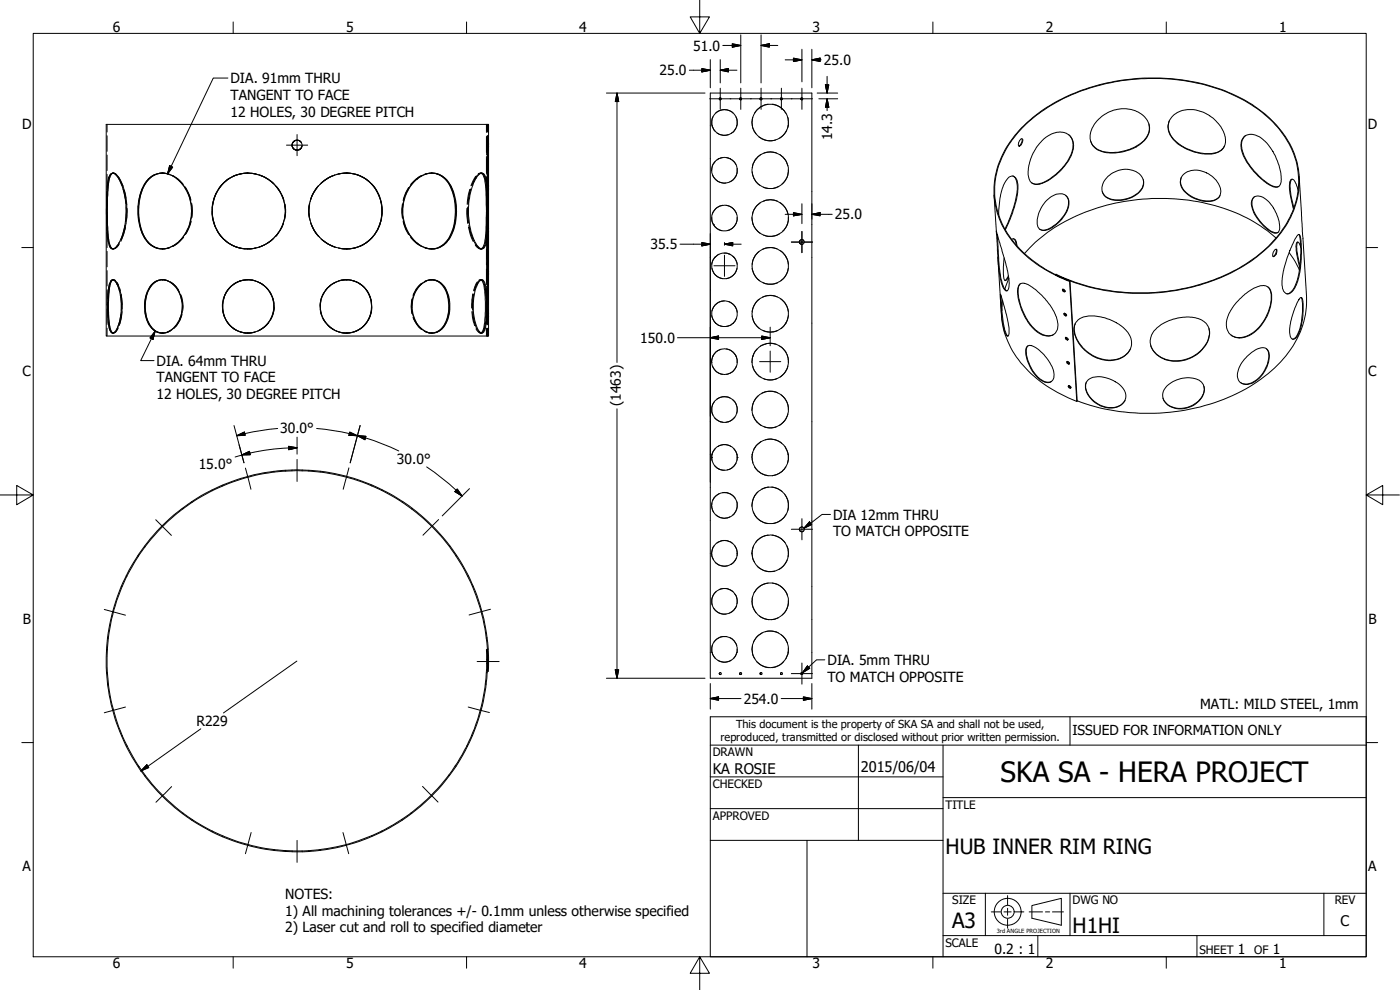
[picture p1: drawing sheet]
<svg xmlns="http://www.w3.org/2000/svg" width="420mm" height="297mm" viewBox="0 0 420 297" stroke-linecap="round" stroke-linejoin="round" font-family="sans-serif">
<!-- layer: Visible (ANSI) -->
<g fill="none" stroke="#000" stroke-width=".3">
<path d="M213.2 27.9h30.4v175.6h-30.4zM329.2 36.2a10 10 0 0 1 14.4-1 5.2 5.2 0 0 1-1.2 7.9 13.7 13.7 0 0 1-12.9 1.9 4.9 4.9 0 0 1-1.2-7.5zM344.8 37.2a6.3 6.3 0 0 1-4.2 6.9 13.5 13.5 0 0 1-11.1 .8 4.7 4.7 0 0 1-2.2-2.6M351 36.2a6 6 0 0 0 2.9 7 13.4 13.4 0 0 0 11.8 2.3l.8-.4 1-1.3M352 34.7a9.2 9.2 0 0 1 11.7 .5 9.1 9.1 0 0 1 4 7.8 4.5 4.5 0 0 1-5.2 3.2 13.7 13.7 0 0 1-11.4-5.8 4.7 4.7 0 0 1 .9-5.7zM33.2 52.2a1.21 1.21 0 0 1 1.9 .7 21.5 21.5 0 0 1 1.7 17.3 7.2 7.2 0 0 1-2.8 4.5l-.5-.1a7.4 7.4 0 0 1-1.4-5.1l-.2-5.3 .2-5.9a11 11 0 0 1 1.1-6.1zM33.5 52.2l.4-.3-.2 .2a7.1 7.1 0 0 0-1.3 4.6l-.2 5.5 .1 5.9a13 13 0 0 0 1.2 6.2l.4 .4a3.5 3.5 0 0 1-1.4-3.3 87.4 87.4 0 0 1 .3-17.8zM44.5 53.7a6.2 6.2 0 0 1 9 .3 12.8 12.8 0 0 1-1.5 19.7 6.2 6.2 0 0 1-9.2-3.4 17.1 17.1 0 0 1 1.1-16zM44.6 53.8l1.6-1.2 2.5-.7a7.4 7.4 0 0 0-6.3 6.1 17 17 0 0 0 1.9 14.4l.3 .3a5.5 5.5 0 0 0 4.1 2 6.6 6.6 0 0 1-6-4.9 17.2 17.2 0 0 1 1.5-15.5zM67.1 54.9a11.7 11.7 0 0 0 4.6 19.4l2.7 .4a11 11 0 0 1-10.6-12.7 10.9 10.9 0 0 1 10.6-10.1l-1.1 .1a10.6 10.6 0 0 0-6.2 2.9zM67.2 54.7a11.1 11.1 0 0 1 12.8-1.2 11.1 11.1 0 0 1 5.4 11.7 10.9 10.9 0 0 1-8.6 9.2 10.9 10.9 0 0 1-11.5-4.9 12 12 0 0 1 1.9-14.8zM87.9 42.7l.7-.6h.6a1.49 1.49 0 0 0-1.5 1.5 1.49 1.49 0 0 0 1.5 1.5 1.52 1.52 0 0 1-1.3-2.4z"/>
<path d="M89.2 42.1a1.49 1.49 0 0 0-1.5 1.5 1.49 1.49 0 0 0 1.5 1.5M95.4 55.9a10.8 10.8 0 0 1 12.5-3.2 10.8 10.8 0 0 1 6.8 10.8 10.8 10.8 0 0 1-7.8 10.8 10.8 10.8 0 0 1-12.3-4.8 11.4 11.4 0 0 1 .8-13.6zM103.9 51.9a11.1 11.1 0 0 1 10.3 14.5 10.6 10.6 0 0 1-10.3 8.3 11.1 11.1 0 0 0 10.6-13.1 10.8 10.8 0 0 0-10.6-9.7zM124.5 54.4a6.4 6.4 0 0 1 9.3-.8 15.2 15.2 0 0 1 3 12.1 10.2 10.2 0 0 1-4.9 8.6 7.5 7.5 0 0 1-8.6-3.5 12.9 12.9 0 0 1 1.2-16.4zM129.6 51.9a7.2 7.2 0 0 1 6.2 5.8 17.3 17.3 0 0 1-1.8 14.6 6.1 6.1 0 0 1-4.4 2.4M129.7 51.9a7.5 7.5 0 0 1 6.5 6.6 16.8 16.8 0 0 1-2 13.9 5.5 5.5 0 0 1-4.5 2.3M143.5 52.6a1.12 1.12 0 0 1 1.2-.7 1.12 1.12 0 0 1 1 1.1 51.3 51.3 0 0 1 .8 13.5l-.1 .6a16 16 0 0 1-1.1 7.2l-.3 .3a2.33 2.33 0 0 1-2.3-1.8 22.2 22.2 0 0 1 .4-19.7zM144.4 52a4.3 4.3 0 0 1 1.3 3.2l.3 7M144.5 51.9a4 4 0 0 1 1.5 3.5l.2 4.1v8a14.1 14.1 0 0 1-1.2 6.9l-.5 .3M146 55.4v15.8M146.2 59.6v7.4M146.6 44.1v-6.8h-114.7v63.5h114.7v-31.1"/>
<path d="M146.6 44.2v12.7M146.6 56.9v12.7M298.3 58.5l.7 11M303.9 52.8a3.3 3.3 0 0 1 1.4 3.5 34.9 34.9 0 0 1-3.7 12.5M306.4 41.7a.39 .39 0 0 1 .5 0 .39 .39 0 0 1 .1 .5l-.4 1.1a.54 .54 0 0 1-.4 .5 .54 .54 0 0 1-.6-.2l.1-.8zM306.6 41.6a1.9 1.9 0 0 1-.8 2.2M312.9 42a6.3 6.3 0 0 1 7.6-1.7 4.7 4.7 0 0 1 1.1 6 15.8 15.8 0 0 1-10.3 9.1 2.71 2.71 0 0 1-2.8-3 14.6 14.6 0 0 1 4.4-10.4zM319.8 58.6a4.2 4.2 0 0 1 .1 5.1 10.1 10.1 0 0 1-7 5.4l-.9-.3M320.7 40.4a5.2 5.2 0 0 1 .5 6.4 16.8 16.8 0 0 1-9.4 8.4h-1.2l-1-.4M332.5 52.9a7.1 7.1 0 0 1 10-.1 3.9 3.9 0 0 1-1.6 5.7 8.4 8.4 0 0 1-9.2 .5 4 4 0 0 1 .8-6.1zM343.1 53.9a4.7 4.7 0 0 1-3.1 5 8.3 8.3 0 0 1-8.3 0l-.9-1.4M354.5 53.3a4.8 4.8 0 0 0 3.1 5.6 8.4 8.4 0 0 0 7.5 .8l1-1"/>
<path d="M354.9 52.6a6.3 6.3 0 0 1 8.3-.1 6 6 0 0 1 3.1 5.7 3.8 3.8 0 0 1-4.5 2.2 8.6 8.6 0 0 1-7.4-4.8l-.2-.9 .1-.9zM373.4 40.9a4.6 4.6 0 0 1 5.9 1.2 16.9 16.9 0 0 1 5.1 12.7 1.82 1.82 0 0 1-1.3 1.4 1.82 1.82 0 0 1-1.8-.6 19.8 19.8 0 0 1-8.8-11l.1-2.4zM373.8 40.7a4.3 4.3 0 0 0-.7 5.3 20 20 0 0 0 9.2 9.9h1.5M376.2 59.2a3.2 3.2 0 0 1 4.1 .9 11.8 11.8 0 0 1 3.7 8.8 1.43 1.43 0 0 1-2.4 .7 12.5 12.5 0 0 1-6.1-8.8zM376.5 59a4 4 0 0 0 0 4.8 12.6 12.6 0 0 0 6 6l1-.1M387.8 53.8a2.87 2.87 0 0 0-.6 2.8l.3 2.6 .8 3.1M389.6 57.1l-.3-1a3.6 3.6 0 0 0-1.4-2.3 1.1 1.1 0 0 0-.9 1.4l.2 3 1 4.5M389.9 52.9l2.2 36a27.9 27.9 0 0 1-10.6 22.4 56.8 56.8 0 0 1-37.9 12.7 58.9 58.9 0 0 1-20.3-3.7M146 64.4l-.1 3.8a14 14 0 0 1-1.1 6.1l-.4 .4M299 69.3l3.3 11.6a10.9 10.9 0 0 1 .2 6.1 .76 .76 0 0 1-.9 .2 .76 .76 0 0 1-.4-.7 33.7 33.7 0 0 1-1.9-12.5zM299.3 70.3l.2 3a41.6 41.6 0 0 0 1.7 12.8l.7 1 .4 .1M299.5 77.1l1 17.4a26.7 26.7 0 0 0 10.7 19.2 46.9 46.9 0 0 0 12 6.7"/>
<path d="M299.7 64.4a18.2 18.2 0 0 1 2.6-10.6 1.58 1.58 0 0 1 1.8-1 1.58 1.58 0 0 1 1.2 1.7 16.5 16.5 0 0 1-1.3 8.7l-2.3 5.7M301.4 77.4l-.2 1.3a9.4 9.4 0 0 0 .4 5.5l.6-.3 .5-.9M303.6 71.8l.7-.1a2.08 2.08 0 0 1 .9 2.1M304.2 71.6a2.49 2.49 0 0 1 .8 1.9M313.8 60.5a5.4 5.4 0 0 1 5.7-2.1 3.5 3.5 0 0 1 .8 4.8 11.3 11.3 0 0 1-6.6 5.9 2.1 2.1 0 0 1-2.4-2.7 9.8 9.8 0 0 1 2.5-5.9zM382.5 75a.37 .37 0 0 1 .5-.2 .37 .37 0 0 1 .2 .5l-.3 1.1a.54 .54 0 0 1-.3 .5 .54 .54 0 0 1-.6-.1l.1-1.2zM383 74.8a1.92 1.92 0 0 1-1 2.1M383 71.4a51.5 51.5 0 0 0-34.5-11.9 57.2 57.2 0 0 0-36 11.7l-1.9 1.6-3.1 3.3M386.9 75.8l1.7 2.5 1.4 2.8M389.4 70.5l.4-.2a2.55 2.55 0 0 1 .7 2.5v4.1a18.1 18.1 0 0 1-2.6 10.5 1.58 1.58 0 0 1-1.7 .8 1.58 1.58 0 0 1-1.3-1.5 22.2 22.2 0 0 1 2.4-11.9l1.4-3.1zM389.5 72.6a5.5 5.5 0 0 0-.1 4l.7 3.1M389.8 70.3a17 17 0 0 1 .5 7.4v.8a14.8 14.8 0 0 1-2.9 9.1l-.6 .5h-.7"/>
<path d="M390.3 74.2l-.2-.7a.66 .66 0 0 0-.2-.7 .66 .66 0 0 0-.7 0 11.5 11.5 0 0 0 .5 6l.4 1.4M33.2 84.3l.4-.3a1.84 1.84 0 0 1 1.7 1.6 17.6 17.6 0 0 1-.6 13.6 .9 .9 0 0 1-.9 .7 .9 .9 0 0 1-.8-.9 37.5 37.5 0 0 1-.1-14.1zM33.5 84.2l.4-.3a4.8 4.8 0 0 0-1.2 3.8 34.3 34.3 0 0 0 .7 11.8l.5 .4a4.5 4.5 0 0 1-1.2-3.7 34.4 34.4 0 0 1 .6-11.6zM45.4 85.5a4.5 4.5 0 0 1 7.2 .6 8.9 8.9 0 0 1-2.6 13.6 4.8 4.8 0 0 1-6-3.7 11.8 11.8 0 0 1 1.4-10.5zM48.7 83.9a5.7 5.7 0 0 0-4.8 5 10.8 10.8 0 0 0 2.3 10l.9 .7 1.6 .3M69.3 86a7.4 7.4 0 0 1 5.1-2.1 8 8 0 0 0-7.5 8 8 8 0 0 0 7.5 8 8.1 8.1 0 0 1-7.2-5.3 8.1 8.1 0 0 1 2.1-8.6zM69.3 85.8a7.9 7.9 0 0 1 11.8 2.1 7.9 7.9 0 0 1-3.7 11.4 7.8 7.8 0 0 1-8.5-1.7 7.8 7.8 0 0 1-1.7-8.6l.7-1.4zM98.3 86.4a7.8 7.8 0 0 1 9.6-1.3 7.8 7.8 0 0 1 3.4 9 7.8 7.8 0 0 1-10 5.3 7.8 7.8 0 0 1-4.7-10.3zM103.9 83.9a8 8 0 0 1 7.6 7.1 8 8 0 0 1-5.7 8.7l-1.9 .2a8.1 8.1 0 0 0 7.2-5.4 8.1 8.1 0 0 0-2.3-8.7l-1.9-1.2zM126.5 85.3a4.6 4.6 0 0 1 7.7 2.3 10.7 10.7 0 0 1-1.9 11.4 4.7 4.7 0 0 1-6.8-1.4 9.5 9.5 0 0 1 1-12.3zM129.6 83.9a6 6 0 0 1 4.9 5.8 10 10 0 0 1-2.7 9.5l-2.2 .7M129.7 83.9a5.3 5.3 0 0 1 4.7 4.7 11.1 11.1 0 0 1-1.9 10.1l-1.5 1-1.3 .2"/>
<path d="M143.8 84.4a.83 .83 0 0 1 .9-.5 .83 .83 0 0 1 .7 .7 36 36 0 0 1 .1 14.5 .9 .9 0 0 1-.9 .9 .9 .9 0 0 1-.9-.8 16.9 16.9 0 0 1-.1-14.4zM144.4 84a5.3 5.3 0 0 1 1.1 3.8 38.2 38.2 0 0 1-.5 11.2l-.6 .9M144.5 83.9a5.1 5.1 0 0 1 1.3 3.7 34.2 34.2 0 0 1-.6 11.6l-.7 .7M300.2 88.3l.8 2.2a35.2 35.2 0 0 1 1.8 9.6l-.3 .7a2.19 2.19 0 0 1-1.3-2.1l-.7-5.3zM300.4 88.6l.2 3.1a20.8 20.8 0 0 0 1.7 9l.2 .1M300.9 90.2l-.2 3.1M302.6 82.7l-.7 1.2-.3 .2M302.8 83.5l-1.2 3.3M305.9 85.5a2.71 2.71 0 0 1 3.5 .5 19 19 0 0 1 8 10.5 3.2 3.2 0 0 1-1 3.7 3.2 3.2 0 0 1-3.7 .2 15 15 0 0 1-6.9-10.2 6.2 6.2 0 0 1 .1-4.7zM306.3 85.1a4.8 4.8 0 0 0-.5 4.4 16.3 16.3 0 0 0 6.5 10.6l2.3 .7 1.6-.5M318.9 86.9l.3 .3 .5 .2-.6-.2zM318.9 86.8a.5 .5 0 0 1 .6 .2 .5 .5 0 0 1 0 .6l-.5-.2z"/>
<path d="M319.1 86.8l.6 .5M319.3 94.1a.48 .48 0 0 1 .6 .1 .48 .48 0 0 1 0 .6l-.5-.3zM319.3 94l.4 .5 .4 .2-.4-.2-.3-.5M319.5 94l.6 .5M321 84.4l.1-.1 2.1 36.1zM321.1 84.3a36.3 36.3 0 0 1-20.4-17.2 24.1 24.1 0 0 1 3.6-25.8 46.8 46.8 0 0 1 25.8-15.7 60.3 60.3 0 0 1 43 4.4 31.1 31.1 0 0 1 15.9 18.4 25.1 25.1 0 0 1-6.3 23.3 48.2 48.2 0 0 1-25.8 14.5 61.2 61.2 0 0 1-40-3.9l-.1 .1 1 .5a61.4 61.4 0 0 0 57.8-4.6 33.5 33.5 0 0 0 13.5-17.9 24.5 24.5 0 0 0-7.4-24.3 47.7 47.7 0 0 0-26.8-12.1 60.4 60.4 0 0 0-43.2 10 30.8 30.8 0 0 0-13.3 20.5 25.6 25.6 0 0 0 9.7 22.4l3 2.3 2.5 1.6 4.5 2.4 2.9 1.2M322.7 97.1a7.6 7.6 0 0 0 2.7 7.6 9.7 9.7 0 0 0 12.4 1.8l1.4-1.7M323.4 96.1a8.2 8.2 0 0 1 7.5-.9 11.9 11.9 0 0 1 8.4 6 5.2 5.2 0 0 1-4.7 6.8 10.9 10.9 0 0 1-12.3-9l.4-2zM347.3 98.3a13.9 13.9 0 0 1 13.2-2.4 4.9 4.9 0 0 1 1.5 7.4 10.4 10.4 0 0 1-14.7 3.2 5.1 5.1 0 0 1 0-8.2zM362.8 98.5a7.6 7.6 0 0 1-3.5 7.6 9.7 9.7 0 0 1-12.7-.3l-.7-.8-.5-1.3M372 89.8a12.5 12.5 0 0 1 7.2-4.2 2.9 2.9 0 0 1 2.4 3.7 13.5 13.5 0 0 1-7.4 11.7 4.2 4.2 0 0 1-5-.7 4.2 4.2 0 0 1-.8-4.9 14.7 14.7 0 0 1 3.6-5.6zM380.5 86.1a6.7 6.7 0 0 1 .4 6.7 11.6 11.6 0 0 1-8.4 8.5l-1.9-.2-1.2-.6"/>
<path d="M390 89.6a.48 .48 0 0 1 .5-.3 .48 .48 0 0 1 .4 .5 18.5 18.5 0 0 1-1.8 11.4 1.01 1.01 0 0 1-1.3 .5 1.01 1.01 0 0 1-.6-1.1 19.6 19.6 0 0 1 2.6-10.7zM390.5 89.3a14 14 0 0 1 .1 7.2l-.7 2.7a2.99 2.99 0 0 1-2 2.6M308.2 104.1a2.24 2.24 0 0 1 2.9 .4 12.8 12.8 0 0 1 5.3 7.9 2.04 2.04 0 0 1-1 2.1 2.04 2.04 0 0 1-2.2 0 11.2 11.2 0 0 1-5.3-9.9zM308.5 103.7a4.8 4.8 0 0 0 .1 4.8 9 9 0 0 0 5.7 6.2l1.2-.3M319.7 101.3a.48 .48 0 0 1 .6 .1 .48 .48 0 0 1 .1 .6l-.6-.2zM319.8 101.3l.3 .5 .4 .1M319.8 101.2l.3 .6h.4l-.6-.6M320.2 108.6a.48 .48 0 0 1 .6 .1 .48 .48 0 0 1 0 .6l-.6-.4zM320.2 108.4l.3 .6 .5 .1h-.3l-.4-.7M320.4 108.4l.6 .6M320.7 115.7l.4 .6h.3M320.7 115.7a.48 .48 0 0 1 .5 .2 .48 .48 0 0 1 0 .5l-.5-.1-.2-.4z"/>
<path d="M320.7 115.7l.3 .5 .4 .1M320.8 115.7l.6 .5M326 114.7a5.8 5.8 0 0 0 3.4 6.4 6 6 0 0 0 8-.6l.2-.4M326.5 114a6.7 6.7 0 0 1 7.1 0 5.6 5.6 0 0 1 4.2 5.5 4.8 4.8 0 0 1-6.3 2.7 7.4 7.4 0 0 1-5.7-6.8zM350.2 115.8a8.6 8.6 0 0 1 10.1-1.4 3.9 3.9 0 0 1-.4 5.9 7.1 7.1 0 0 1-10.1 .6 3.5 3.5 0 0 1 .4-5.1zM361.3 115.9a6 6 0 0 1-4.6 6.2 6 6 0 0 1-7.7-2.7M374.3 106.9a6.3 6.3 0 0 1 5.5-2.5 2.96 2.96 0 0 1 1 3.6 9 9 0 0 1-6.4 7.4 2.75 2.75 0 0 1-2.9-4 9.1 9.1 0 0 1 2.8-4.5zM380 104.6a4.5 4.5 0 0 1 .4 4.7 8.4 8.4 0 0 1-6.3 5.9l-1.2-.1-.6-.3M213.6 137.3h.1M221.2 137.3h.1M48 158.4a57.4 57.4 0 0 1 64.2-12.6 57.4 57.4 0 0 1 34.4 55.6h-.3l.1-1.5a57.1 57.1 0 0 0-54.6-58.7 57.1 57.1 0 0 0-59.5 53.8 57.1 57.1 0 0 0 53 60.2 57 57 0 0 0 60.7-60.3h.2l.1 1.4a57.3 57.3 0 0 1-77.8 55.4 57.3 57.3 0 0 1-20.5-93.3z"/>
<circle cx="216.1" cy="29.7" r=".29"/>
<circle cx="217.4" cy="36.8" r="3.8"/>
<circle cx="222.3" cy="29.7" r=".31"/>
<circle cx="228.4" cy="29.7" r=".29"/>
<circle cx="231.2" cy="36.7" r="5.5"/>
<circle cx="234.5" cy="29.7" r=".29"/>
<circle cx="240.6" cy="29.7" r=".29"/>
<circle cx="89.1" cy="43.6" r="1.5"/>
<circle cx="217.4" cy="51.1" r="3.9"/>
<circle cx="231.2" cy="51.1" r="5.5"/>
<circle cx="217.4" cy="65.5" r="3.8"/>
<circle cx="217.4" cy="79.8" r="3.8"/>
<circle cx="231.2" cy="65.4" r="5.4"/>
<circle cx="231.2" cy="79.8" r="5.5"/>
<circle cx="240.6" cy="72.6" r=".73"/>
<circle cx="217.5" cy="94.2" r="3.8"/>
<circle cx="231.1" cy="94.1" r="5.5"/>
<circle cx="217.4" cy="108.5" r="3.8"/>
<circle cx="231.2" cy="108.5" r="5.5"/>
<circle cx="217.4" cy="122.9" r="3.8"/>
<circle cx="217.4" cy="137.2" r="3.8"/>
<circle cx="231.2" cy="137.3" r="5.5"/>
<circle cx="231.2" cy="122.9" r="5.5"/>
<circle cx="217.4" cy="151.6" r="3.8"/>
<circle cx="231.2" cy="151.6" r="5.5"/>
<circle cx="240.6" cy="158.8" r=".73"/>
<circle cx="217.4" cy="166" r="3.8"/>
<circle cx="231.1" cy="166" r="5.5"/>
<circle cx="217.4" cy="180.4" r="3.8"/>
<circle cx="217.4" cy="194.8" r="3.8"/>
<circle cx="231.1" cy="180.4" r="5.5"/>
<circle cx="231.2" cy="194.8" r="5.5"/>
<circle cx="216.2" cy="202.1" r=".29"/>
<circle cx="222.3" cy="202.1" r=".31"/>
<circle cx="228.4" cy="202.1" r=".3"/>
<circle cx="234.5" cy="202.1" r=".29"/>
<circle cx="240.7" cy="202.1" r=".3"/>
</g>
<!-- layer: Hidden (ANSI) -->
<g fill="none" stroke="#000" stroke-width=".3">
<path d="M32.1 37.3v2.3M146 37.3v2.4M146 37.3v1.9M146.2 37.3v2.2M146.3 37.3v2.3M146.4 37.3v1.9M146.6 37.3v2.3M214 35a3.9 3.9 0 0 0 .6 4.4M214.8 33.9a3.8 3.8 0 0 1 5.2 0M215.2 39.9l1.9 .7 1.5-.2M215.9 29.8l.2 .2 .3-.2M216.3 29.4l-.2-.1-.3 .4"/>
<path d="M220.9 35l.3 1.2-.2 1.9M220.9 38.5l-.6 .8-.9 .8M222 29.8l.2 .2 .3-.2M222.4 29.4h-.3l-.1 .3M225.9 35.2a5.2 5.2 0 0 0 1 4.9M228.1 29.8l.2 .2 .3-.2M228.5 29.4h-.3l-.1 .3M230.5 31.3a5.2 5.2 0 0 0-4.1 2.7M231.8 31.3a5.4 5.4 0 0 1 4.1 2.7M234.3 29.8l.1 .2 .4-.2M234.6 29.4h-.2l-.1 .3M236.1 39a4.8 4.8 0 0 1-2.2 2.5"/>
<path d="M236.4 35.2l.2 2.3-.3 1M240.3 29.8l.2 .2 .4-.2M240.7 29.4h-.2l-.2 .3M32.1 57.3l-.1 4.4M32.1 40.8v4.6M32.1 46.5v4.7M32.1 52.3v4.6M32.1 58.1v4.6M33.3 52.1l-.6 1-.5 3.1M33.8 51.9h.2M34 51.9h.1M34.4 52.1l1 1.1 1.2 2.5"/>
<path d="M34.9 52.3l-1-.4 .8 .3 1.1 1.3M35.5 53l1.5 2.9M36.4 54.6l.7 1.8 .7 3.1M37 56.8l.8 4.3M37.3 57l.7 4.5M42.8 56.4l-.6 1.6-.6 2.6M46.5 52.4l-1.8 1.2-1.4 1.8M47.6 52.1l1.4-.2 1.2 .2 1.7 .7M48.6 51.9h.1M48.7 51.9l2.1 .4M48.7 51.9l1.7 .2M48.7 51.9h.1"/>
<path d="M51.8 52.7l2 1.5 1.2 1.2M51.9 52.8l1.4 .8 1.6 1.6M52.9 53.5l1.5 1.3 1.4 2M55.5 56.1l1.3 2.3 .5 1.5M55.6 56.2l.9 1.7 .8 2.3M56.3 57.8l.7 1.6 .5 2.7M65 57.8l-.8 1.9-.5 2.6M68.9 53.5a9.3 9.3 0 0 0-3.3 3.3M74.3 51.9h.1M74.4 51.9l2.3 .3M74.4 51.9l2.5 .3M74.4 51.9l-2.4 .3-2.1 .7"/>
<path d="M75.6 52l2.3 .6 2.1 .9M77.9 52.5l1.7 .8 2.3 1.6M78.1 52.6l1.6 .7 2.5 1.9M81 54.2l1.5 1.3 1.6 2.1M82.7 55.7l1.3 1.8 1.1 2.3M83 56l1.6 2.5 .6 1.6M84.6 58.7l.6 1.6 .5 2.9M89.2 42.1l1 .4M89.2 45.1l.3-.1zM89.2 42.1l.7 .1 .4 .4M89.2 42.1h.5l.8 .7M89.2 42.1h.1"/>
<path d="M89.2 45.1h.1M89.7 44.9h.1M90.5 44.3l-.5 .5-.8 .3M90.6 43.7l-.4 .9-.4 .3 .6-.4 .3-.7M95.1 56.3v.1a10.1 10.1 0 0 0-2 4.1M95.6 55.7l-1.3 1.8-1.1 2.3 .9-2zM96.4 54.9l2.3-1.6 1.8-.8-1.8 .8zM99.8 52.8l-1.9 1-2 1.6M101.6 52.2l2.3-.3zM103.9 51.9h.1M104 51.9h.1M105.5 52.1l-1.9-.2-2.8 .5"/>
<path d="M106.6 52.3h.1a10.8 10.8 0 0 1 4 2.1M111.6 55.2l1.4 1.9 1 2.1M121.3 59.4l-.3 1.6-.2 2.7M122.6 56.2l-.9 1.7-.7 2.2M122.7 56.2l-.8 1.7-.8 2.3M124.1 54.5l-1.2 1.6-1.2 2.2M126.5 52.7l-1.7 1.1-1.5 1.6M126.6 52.7l-2.1 1.5-1.1 1.2M129 52l-2.1 .6-1.9 1.2M129.4 51.9h.2M129.6 51.9l-2.1 .3M129.6 51.9h.1"/>
<path d="M129.7 51.9l-2.1 .4M130.1 52l2.2 .6 1.7 1.4M134.6 54.9l1 1.7 .7 2.4M141 56.8l-.8 4.5M141.2 56.8l-.5 2.4-.2 2.1M141.3 56.8l-.8 4.2M142.8 52.9l-1.4 2.8M143.9 52.1l-.9 .8-1.4 2.8 1.5-2.8M144.1 51.9h.4M144.4 52l-.9 .2M144.5 51.9l-.8 .3M144.6 51.9h.1"/>
<path d="M144.9 52.2l.8 1.5 .3 2.6M146 40.9v4.9M146 47v4.8M146 53v2.4M146 56.1v.8v-.7M146 43.3v.9v-.8M146 53.4v2.3h.4M146 42.9h.4M146 41.1v1.9M146 47.6v4.6M146.1 57.5l.1 4.3M146.2 40.6v4.5"/>
<path d="M146.2 46.2v4.5M146.2 51.8v4.4M146.2 57.3v2.3M146.3 56.1v.8v-.7M146.3 43.3v.9v-.8M146.3 40.8v27.7M146.4 56.1v.8v-.7M146.4 43.3v.9v-.8M146.4 41.1v1.9M146.4 44.2v2.3M146.4 47.6v4.6M146.4 53.4v2.3"/>
<path d="M146.4 56.9v2.3M146.4 56.9h-.4v2.3M146.4 44.2h-.4v2.3M146.6 55.7v.4M146.6 52.3v4.6M146.6 44.2h.1M146.6 42.9h.1M146.6 40.8v4.6M146.6 46.5v4.7M146.6 58.1v4.6M146.6 56.9h.1M146.6 56.5v.4"/>
<path d="M146.6 43v.4M146.6 43.7v.4M213.9 52.5a3.7 3.7 0 0 0 3.9 2.4M214.6 48.4l-.8 1.3-.2 1.6M216.9 47.3l-1.8 .7M218 47.3l1.6 .6 1.3 1.5M221.2 50.5a3.8 3.8 0 0 1-2.2 4.1M225.7 51.5l.1 .6a5.5 5.5 0 0 0 2.2 3.5M226.7 47.9l-.6 1.2-.4 1.2M227.8 41.1l.1 .1a5.6 5.6 0 0 0 4.8 .8M228.4 46.3l-1.6 1.5M229.2 46l1.7-.4 2.1 .4"/>
<path d="M233.7 55.9l-.5 .3a5.8 5.8 0 0 1-4.1 0M233.9 46.3l1.7 1.6 .9 1.9M236.6 51v.1a5.2 5.2 0 0 1-1.9 4.1M32 62.9v4.3M32.1 68.3l.4 4.3M32.1 63.9v4.6M32.1 69.6v4.7M32.1 75.4v4.7M33.8 74.7h.2M34 74.7h.1M35.8 73.1l-.7 1.1-1.2 .5 .8-.2 1-1.1M35.8 72.8l-.6 .9a1.2 1.2 0 0 1-1.2 1 1.2 1.2 0 0 1-1.2-1"/>
<path d="M37.5 67.6l-1.2 4.2M37.7 68.2l-1.4 4.2M37.8 62.2l-.1 4.3M38 60.8v5M38.1 62.5a21.2 21.2 0 0 1-1.7 9.5M41.5 61.8l.2 4.4M41.8 67.4l.7 2.3 .9 1.8M44.1 72.4l.1 .1a6.2 6.2 0 0 0 3.7 2.1M48.6 74.7h.1M48.7 74.7h.1M50.8 74.3l-2.1 .4M50.9 74.3l-2.2 .4"/>
<path d="M53.1 73l-2.4 1.3-1.7 .4M55 71.2l-1.2 1.3-2 1.5M55.1 71.2l-1.8 1.8-1.5 .9M56.5 68.6l-1.1 1.9-1.5 1.8M57.3 66.5l-.8 2.2-.9 1.6M57.3 66.3l-.5 1.9-1.1 2.1M57.5 61.2l.2 2.1-.2 2.2M57.5 61l.2 1.9-.1 2.4M57.5 63.2v1.7l-.7 2.7M63.7 63.4v.1a10.4 10.4 0 0 0 .9 4.5M65.1 69a9.7 9.7 0 0 0 3 3.6M69.1 73.3l.3 .2a9.8 9.8 0 0 0 4.1 1.2"/>
<path d="M74.3 74.7h.1M74.4 74.7l2.3-.3zM74.4 74.7h.1M79.2 73.6l-2.4 .8-2.1 .3M81.9 71.8l-1.6 1.1-2.4 1.3M81.9 71.7l-1.8 1.4-2.2 1M83.6 69.8l-.1 .1a10.6 10.6 0 0 1-3.3 3.1M85.1 66.8l-1.1 2.4-1.3 1.7M85.1 67l-1 2-1.4 2M85.4 60.9v.2a10.4 10.4 0 0 1 0 4.5M85.5 61.3l.2 2.5-.3 2.1M85.6 64.4l-.4 2-1 2.4"/>
<path d="M92.8 61.6l-.1 2.1 .4 2.6M92.9 65.6v-.1a10.4 10.4 0 0 1 0-4.6l-.3 2.2 .3 2.6M93.2 66.8l1.1 2.4 1.3 1.7-1.2-1.6-1.2-2.4M93.5 67.4v.1a10.7 10.7 0 0 0 2.5 3.8M96.8 72.1l1.8 1.2 2.4 1M100.5 74.1l-2.3-1-1.8-1.4 1.9 1.4 2.2 1.1M101.6 74.4l2.3 .3zM103.9 74.7h.1M104 74.7h.1M106.7 74.3l-1.7 .4-2.9-.2M111.7 71.3l-.2 .1a10.6 10.6 0 0 1-3.6 2.6M114.3 60.4l.4 2.5-.1 2.1"/>
<path d="M114.4 66.2l-1 2.6-1 1.5M120.8 61.2l-.2 1.5 .2 2.8M120.8 64.9l.5 2.2 .8 2M120.9 61.2l-.2 1.5 .2 2.8M121 66.5l.7 2.3 .9 1.6M121.1 66.5l.8 2.2 .8 1.6M122.7 70.1l1.4 2 1.6 1.3M123.3 71.2l1.5 1.6 1.7 1.2M123.4 71.2a7.6 7.6 0 0 0 7.6 3.3M127.5 74.3l2.1 .4M127.6 74.3l2.1 .4M129.4 74.7h.2"/>
<path d="M129.6 74.7h.1M135.1 71l-1 1.5-2.1 1.7M136.6 60.1l.2 4.5M136.7 65.6l-.6 3.2-.5 1.2M140.1 62.5v1.6l.3 2.9M140.3 62.4l.3 4.5M140.4 62.1l.1 4.4M140.6 68.2l.8 2.8 .6 1.5M140.7 67.5l1.2 4.2M140.8 68.1l1.4 4.3M142.4 72.7l.8 1.2a1.11 1.11 0 0 0 1.1 .8 1.11 1.11 0 0 0 1.1-1M142.6 73.5l1 1 .8 .2h-.3"/>
<path d="M142.8 73.4l1 1.1 .7 .2M144.6 74.7h.1M146 62.2v.8M146 63.7v.7M146 71.2v2.4M146 74.8v4.7M146 68.8v.9v-.8M146 66.2v2.2h.4M146 78.9v2.3h.4M146 60.4v4.6M146 73.1v4.7M146.1 68.4l-.4 4.3"/>
<path d="M146.2 62.9v4.3M146.2 67v2.3M146.2 70.4v4.5M146.2 76.1v4.5M146.3 68.8v.9v-.8M146.3 69.6v16.2M146.4 68.8v.9v-.8M146.4 60.4v4.6M146.4 66.2v2.2M146.4 69.7v2.3M146.4 73.1v4.6M146.4 78.9v2.3"/>
<path d="M146.4 69.7h-.4v2.3M146.6 68.4v.4M146.6 69.7h.1M146.6 63.9v4.6M146.6 69.6v4.7M146.6 75.4v4.7M146.6 69.2v.4M213.6 65.3l.1 1.1 .4 1M214.1 67.4l1 1.2 1.6 .6M214.1 67.4h.1M215.8 76.3l-1.4 1.1-.5 .7-.3 1.2M216.9 61.6a3.8 3.8 0 0 0-3.1 2.6"/>
<path d="M217.3 75.9l1.2 .2 .8 .3M217.9 61.6a3.8 3.8 0 0 1 3.1 2.6M219.8 76.8l.7 .6 .7 1.9M221.2 65.3a3.9 3.9 0 0 1-3 3.9M225.7 65.3l.5 2.3M226.3 67.9l.8 1.2 1 .9M227.8 75.5l-.1 .1a5.6 5.6 0 0 0-2 3.8M228.2 60.8l-1.5 1.5-.8 1.9M229.1 60.3l1.7-.4 2.4 .4M233.2 74.7l-1.6-.4h-1l-1.8 .6M233.9 70.2h-.1a5.2 5.2 0 0 1-4.6 .3M234.1 60.8l1.5 1.5 .9 1.9"/>
<path d="M234.2 75.2l.9 .8 .7 .9M235.9 77.1l.5 1.1 .2 1.2M236.6 65.3l-.3 2.1-1.4 2M240 72.5l-.1 .3 .4 .5h.6M241.2 72.2l-.7-.3-.5 .5M32.1 81.2v4.6M32.1 87v4.6M32.1 92.8v4.5M32.1 98.5v2.3M32.3 90.8l.1 4.6M32.5 96.5a4.3 4.3 0 0 0 1.2 3.4l.7-.3M32.9 85.1l-.6 4.5"/>
<path d="M33.5 84.1a1.27 1.27 0 0 1 1.6 1.2l.8 2.1M33.8 83.9h.2M33.8 99.9h.2M34 83.9h.1M34 99.9h.1M34.6 84.2l-.7-.3 .7 .3 .9 1.4M35.1 84.7l1 2.6M35.5 98.3l-.9 1.4-.7 .2a1.58 1.58 0 0 0 1.5-1.3M35.9 86.7l.6 2.8 .1 1.9M36.1 88.5l.3 2.5v2.1M36.3 94.3l-.4 2-.8 2.4M36.4 88.3l.3 4.2"/>
<path d="M36.6 92.5l-.1 1.8-.6 2.9M36.6 93.5l-.8 4.1M43.5 93.3l.4 2.2 .8 1.8M44.1 87.9l-.7 3v1.3M45.3 98.2a4.1 4.1 0 0 0 3.8 1.7M47.6 84.1a5.7 5.7 0 0 0-3.1 2.8M48.6 83.9h.1M48.6 99.9h.1M48.7 83.9l1.9 .4M48.7 83.9l1.2 .2M48.7 83.9a5.4 5.4 0 0 1 3.8 1.9M48.7 83.9h.1"/>
<path d="M48.7 99.9h.1M51.1 84.5a6.8 6.8 0 0 1 2.5 2.6M51.1 99.3l-1.4 .6h-1M51.4 84.8l.2 .1a6.8 6.8 0 0 1 2.3 2.8M51.6 99l-1.7 .8-1.2 .1M53.1 86.7l.7 1 .9 3M53.4 96.9a6.5 6.5 0 0 1-3.2 2.8M54.2 88.3a9.5 9.5 0 0 1 .7 4.8M54.3 88.7l.4 1.7 .1 2.1M54.6 94.3a8.8 8.8 0 0 1-2.5 4.3M54.7 93.5a8.8 8.8 0 0 1-2 4.5M54.7 91.7l-.3 2.8-.5 1.4"/>
<path d="M66.9 90.9l-.1 2 .6 2.3M67.9 96.2l1.7 2 1.5 1M69.2 86l-1.3 1.6-.8 2.2M72.1 99.6l1.6 .3 2.7-.2-2 .2M74.1 83.9l-2.2 .4-1.9 1M74.3 83.9h.1M74.3 99.9h.1M74.4 83.9l2.4 .4M74.4 83.9l1.9 .3M74.4 83.9h.1M74.4 99.9h.1M75.2 84l2 .5 2 1.1"/>
<path d="M76.8 99.6l-2.4 .3M77.2 84.4a7.8 7.8 0 0 1 3.1 2.3M77.9 84.8a8.7 8.7 0 0 1 3.5 3.5M80 86.4l1.2 1.7 .8 2.2M80.6 96.9a8.1 8.1 0 0 1-3.3 2.5M80.8 96.5l-1.4 1.5-2 1.3M80.9 87.4a7.7 7.7 0 0 1 1.3 3.7M81.4 95.6a8.7 8.7 0 0 1-3.5 3.4M81.9 89.5a8.2 8.2 0 0 1 0 4.9M82.2 91.4l-.1 1.9-.8 2.3M82.3 92.1l-.5 2.7-.6 1.3M96.1 92.9a8.2 8.2 0 0 0 1.5 3.8"/>
<path d="M96.3 90.3l-.2 2.4 .5 1.9M96.5 89.5a8.2 8.2 0 0 0 0 4.9M97.2 87.9a6.9 6.9 0 0 0-1.1 4M98.3 97.5l1 .9 1.9 1M99.1 85.6l-1.2 1.3-1.3 2.3M99.9 98.8l-1.5-1.2-1.4-2a8 8 0 0 0 3.4 3.4M100.4 84.8a8 8 0 0 0-3.4 3.5M100.9 99.3l1.5 .5h2.8M101 84.6a6.6 6.6 0 0 0-3.3 2.4M101.5 99.6l2.4 .3M102.6 99.8l1.3 .1M103.9 83.9h.1"/>
<path d="M103.9 99.9h.1M103.9 83.9l-2 .3M103.9 83.9l-2.4 .4M104 83.9h.1M104 99.9h.1M104.2 83.9l-2.5 .4-1.7 .8M105.3 84.1l2.3 .8 1.6 1.2M109.8 97.1l-1.6 1.5-2 1M109.9 86.9l1.1 2 .5 2M111.6 92l-.3 2.3-.9 1.9M123.6 89.7l-.2 2.2 .2 2.3M123.7 93.4l.6 2.3 1 1.7"/>
<path d="M123.8 89.7l-.3 2.2 .3 2.3M124 95.2l1.3 2.4 1.2 1.3M124.1 95.2l.9 1.9 1.6 1.7M124.3 88.1l-.5 1.5-.2 2.7M126 98.2a4.8 4.8 0 0 0 3.8 1.7M126.5 85l-1.7 1.8-.8 1.8M126.6 85.1l-1.2 1.1-1.3 2.5M128 84.3a6.8 6.8 0 0 0-3.2 2.9M129 84a3.9 3.9 0 0 1 3.8 1.5M129.4 83.9h.2M129.4 99.9h.2M129.6 99.9l-2.2-.5 2.3 .5"/>
<path d="M129.6 83.9l-2.2 .5 2.3-.5M129.6 83.9h.1M129.6 99.9h.1M133.5 86.4l.8 1.7 .4 2.4M133.9 96.8a5.3 5.3 0 0 1-3 2.9M134.9 91.6l-.2 2.6-.5 1.6M141.6 93.5l.8 4.2M141.9 88.2l-.4 4.2M141.9 93.5l.2 2.1 .6 2M141.9 94.2l.3 2.1 .9 2.3M142.1 88.5l-.3 4.6M142.2 88.2l-.4 4.2"/>
<path d="M142.9 98.7a1.46 1.46 0 0 0 1.5 1.2M143.1 98.5a2 2 0 0 0 1.4 1.4M143.3 84.6l-1.2 2.6M143.5 84.6l-.6 .9-.5 1.7M144.1 83.9h.4M144.1 99.9h.4M144.4 84l-.7 .1M144.5 83.9l-.6 .2M144.6 83.9h.1M144.6 99.9h.1M144.8 84.1l-.1-.1a1.83 1.83 0 0 0-1.8 1.6l-.6 1.8M145.3 85.1l.3 1.3 .3 3.2"/>
<path d="M145.7 96.6a4.6 4.6 0 0 1-1.2 3.3l-.8-.3M145.9 90.9l-.1 4.5M146 80.7v4.7M146 86.6v4.8M146 92.5v4.8M146 98.5v2.3M146 94.3v.8M146 94.4v.7M146 81.5v.8M146 81.7v.6M146 95.2h.4M146 91.6v2.4h.4"/>
<path d="M146 82.4h.4M146 82.4v2.4M146 85.9v4.6M146 95.2v1.9M146 98.9v1.9M146.2 81.7v4.5M146.2 87.3v4.5M146.2 92.9v4.6M146.2 98.5v2.3M146.3 94.3v.9v-.8M146.3 81.5v.9v-.7M146.3 85.9v11.4"/>
<path d="M146.3 98.5v2.3M146.4 94.3v.8M146.4 94.4v.7M146.4 81.5v.8M146.4 81.6v.7M146.4 82.4v2.4M146.4 85.9v4.6M146.4 91.6v2.4M146.4 95.2v1.9M146.4 98.9v1.9M146.6 94v.3M146.6 95.2h.1"/>
<path d="M146.6 82.4h.1M146.6 87v4.6M146.6 92.8v4.5M146.6 98.5v2.3M146.6 94.7v.4M146.6 81.6v-.4v4.6M146.6 82v.3M213.6 94.7a3.8 3.8 0 0 0 3.3 3.3M213.7 80.5a3.9 3.9 0 0 0 3.2 3.1M217.4 90.3a3.9 3.9 0 0 0-3.7 3M218.6 90.5a4 4 0 0 1 2.6 3.2M221 95.4v.2a4.1 4.1 0 0 1-3 2.4"/>
<path d="M221.2 80.5a3.9 3.9 0 0 1-3.2 3.1M225.7 80.5l.6 1.8 1 1.4 .7 .6M225.7 94.8a5.4 5.4 0 0 0 2.3 3.8M227.8 89.8a5.7 5.7 0 0 0-2.1 3.8M229 84.8l1.4 .5h1.4l1.6-.5M229 99.2l2.1 .5 2.3-.5M233.2 89.1a5.3 5.3 0 0 0-4.3 0M234.3 89.6a6 6 0 0 1 2.3 3.9M236.6 80.5l-1 2.4-1.3 1.4M236.6 94.7l-.3 1.2-.5 1.1-1.4 1.6M213.8 109.8a4 4 0 0 0 3.1 2.5M216.3 104.8a3.8 3.8 0 0 0-2.7 4"/>
<path d="M217.9 104.7l1.4 .4 1.4 1.4M219.1 119.4a4.1 4.1 0 0 0-4 .4M219.9 119.9a4 4 0 0 1 1.2 4.2M220.8 106.7l.4 1.2v.9M221 109.8a3.7 3.7 0 0 1-3.1 2.5M225.9 109.8l.9 1.9 1.4 1.4M227.2 104.7l-.6 .7-.7 1.7-.2 1.7M227.6 118.7a5.9 5.9 0 0 0-1.9 4.5M229.2 113.6l1.6 .4 2.4-.4M232.9 103.2h-.2a5.2 5.2 0 0 0-4.5 .7M233.4 117.8a5.6 5.6 0 0 0-4.8 .2M233.9 103.7l1.3 1.1 .8 1.1"/>
<path d="M234.4 118.5a5.4 5.4 0 0 1 2.2 4.4M236.2 106.3l.3 1.1 .1 1.4M236.5 109.8l-.7 1.7-1.7 1.6M213.6 137.3h.1M214.4 120.6a3.9 3.9 0 0 0-.5 3.9M214.4 139.7l1.4 1.1 1.6 .3M214.5 125.4l1.5 1.1 1 .2M214.6 134.6v.1a3.9 3.9 0 0 0-.9 3.5M215.5 134l1.6-.6 1.6 .2 .7 .4M220.2 134.6l.9 1.5 .1 2M220.5 125.1a4 4 0 0 1-2.7 1.6M220.9 138.9l-1.1 1.4-1.5 .7"/>
<path d="M221.2 137.3h.1M225.9 124.4a5.3 5.3 0 0 0 2.6 3.3M225.9 135.7l-.2 1.3 .2 1.9M228.4 132.5l-1.4 1.2-.8 1.3M229.4 128.1l1.2 .3 2.4-.3M229.7 131.9h.1a5.4 5.4 0 0 1 4.8 1.1M235.5 134a5.3 5.3 0 0 1 .8 4.9M236.5 124.2l-1 2-1.7 1.5M54.7 152.6h.1M54.8 152.7h.1M57.5 150.5v.1M57.6 150.7h.1"/>
<path d="M63.6 147v.1M63.7 147.2h.1M66.7 145.6l.1 .2M82.2 141.4v.1M82.2 141.6v.1M85.6 141.1h.1M85.7 141.3h.1M87.6 141v.3M90.7 141v.3M92.7 141.1h.1M92.7 141.3h-.1M96.1 141.6v.1"/>
<path d="M96.1 141.4v.1M111.6 145.5v.1M111.6 145.7l-.1 .1M114.7 147.1l-.1 .1M114.7 147v.1M120.8 150.7h-.1M120.9 150.5l-.1 .1M123.6 152.6l-.1 .1M123.7 152.5l-.1 .1M213.7 150.9l-.1 .2a3.5 3.5 0 0 0 .6 2.6M214.9 154.5l.1 .1a3.8 3.8 0 0 0 4 .5M215.8 148.1l-1.4 1.2-.5 .9"/>
<path d="M216.9 147.8h.1a3.9 3.9 0 0 1 3.7 1.7M221.1 150.5l.1 .2a4.1 4.1 0 0 1-1.2 3.8M226.1 153.6a5.4 5.4 0 0 0 4.4 3.5M226.4 140.1a5.9 5.9 0 0 0 4.1 2.6M227.4 147.6a6 6 0 0 0-1.7 4.3M230.7 146.2l-2.2 .6M231.6 146.2l1.6 .3 1.5 .9M235.5 148.4l.1 .1a5.5 5.5 0 0 1 .8 4.6M235.8 140.1a5.9 5.9 0 0 1-4 2.6M235.9 154.4a5.2 5.2 0 0 1-4.1 2.7M240 159.1l.5 .5 .7-.4M240.9 158.2l-.7 .1-.2 .7"/>
<path d="M36.4 175.9h.1M36.6 176h.1M37.8 172.8l.3 .1M41.4 166.7h.1M41.5 166.8l.1 .1M43.4 163.9h.1M43.5 164l.1 .1M134.9 163.9v.1M135 163.8l-.1 .1M136.9 166.7l-.1 .1M137 166.6v.1M140.3 172.8h.1"/>
<path d="M140.6 172.8h-.1M141.8 175.9h.1M142 175.9h-.1M214.3 163.8a3.6 3.6 0 0 0-.2 4.1M214.7 168.7l1.4 1 1.2 .2 1-.1M214.9 177.5l-.1 .1a3.8 3.8 0 0 0-1.1 3.9M215.1 162.9a3.8 3.8 0 0 1 4.6 0M215.8 176.9l.8-.3a3.7 3.7 0 0 1 3.4 .9M220.5 163.8a4 4 0 0 1 .7 2.9M220.7 178.4l.4 1 .1 1.8M221 167.4l-.9 1.4-.8 .6M225.9 179.1l-.2 .5a5.4 5.4 0 0 0 1.2 4.3"/>
<path d="M226.2 163.8a5.1 5.1 0 0 0 .2 5M227.3 169.8a5.4 5.4 0 0 0 5.2 1.6M230.5 174.9l-.2 .1a5.4 5.4 0 0 0-4 2.8M230.6 160.6a5.1 5.1 0 0 0-3.8 2.2M231.7 160.6a5.1 5.1 0 0 1 3.9 2.2M231.8 174.9a5.4 5.4 0 0 1 4.5 3.7M236.2 163.8l.3 1.2v2.1M236.2 168v.3a5.4 5.4 0 0 1-2.5 2.6M31.9 194.8l.2 .1M32.1 194.9h.1M32.3 191.4l.2 .1M146 199.1h.1"/>
<path d="M146 197.9h.4M146.2 191.4h-.3M146.2 199.1h.2M146.2 194.8h.2M146.5 194.7l-.1 .1M146.6 199.1h.1M146.6 197.9h.1M213.8 193.6l-.1 .4a4.1 4.1 0 0 0 1 3.5M214.2 182.5v.1a3.7 3.7 0 0 0 3.7 1.7M215.5 198.2l1.6 .5 1.6-.2 .7-.3M218.1 191h-.5a4 4 0 0 0-3.4 1.6M219.1 191.3l.1 .1a3.7 3.7 0 0 1 1.9 2.3"/>
<path d="M221 181.8l-.1 .2a3.9 3.9 0 0 1-2 1.9M221.2 194.7v.3a3.4 3.4 0 0 1-1 2.5M225.8 193.7a5.8 5.8 0 0 0 .7 4M227.1 198.5a5.8 5.8 0 0 0 3.5 1.8M227.9 184.8l.1 .1a4.7 4.7 0 0 0 2.8 1M228.8 189.9a5.1 5.1 0 0 0-2.7 2.9M229.7 189.5a5.3 5.3 0 0 1 3.9 .4M233.6 185.3l-2.1 .6M234.5 190.5a4.9 4.9 0 0 1 1.8 2.7M235.2 198.5a5.4 5.4 0 0 1-3.6 1.8M236.6 180.2a5.3 5.3 0 0 1-1.8 4.3M236.6 194.4a5 5 0 0 1-.8 3.3"/>
<path d="M32 201.9h.1M32.1 201.9h.1M32.5 205.3h-.2M145.7 205.2h.1M145.8 205.2l.1 .1M146 201.8l.2 .1M215.9 202.2l.3 .2 .2-.1M215.9 202.2h.1M216.3 201.8l-.5 .4M222.4 201.8a.31 .31 0 0 0-.4 .4 .31 .31 0 0 0 .5 .1M228.5 201.8a.31 .31 0 0 0-.4 .4 .31 .31 0 0 0 .5 .1M234.6 201.8l-.3 .1a.29 .29 0 0 0 0 .4 .29 .29 0 0 0 .5 0"/>
<path d="M240.7 201.8a.31 .31 0 0 0-.4 .4 .31 .31 0 0 0 .6 .1M36.4 220.8h.1M36.6 220.7h.1M37.9 223.9h.1M38 223.8h.2M41.5 230h.1M41.6 229.9h-.1M43.5 232.8h-.1M43.6 232.6v.1M134.7 232.5v.1M134.8 232.6l.1 .1M136.7 229.7v.1"/>
<path d="M136.8 229.9h.1M140.1 223.8h.1M140.3 223.8h.1M141.5 220.6l.1 .1M141.7 220.7h.1M54.7 244.1h.1M54.9 244h.1M57.7 245.9l-.2 .2M63.7 249.5v.1M63.8 249.4l-.1 .1M66.8 250.9v.2M66.9 250.8l-.1 .1"/>
<path d="M82.2 255.1v.1M82.3 254.9v.1M85.7 255.4v.1M85.7 255.3h.1M87.7 255.3v.1M87.7 255.5v.1M90.7 255.3v.1M90.7 255.5v.1M92.6 255.3h.1M92.7 255.4h.1M96.1 254.9v.1M96.1 255.1h.1"/>
<path d="M111.5 250.7v.1M111.6 250.9v.1M114.6 249.3v.1M114.6 249.5h.1M120.6 245.9h.1M120.7 246h.1M123.4 243.9v.1M123.5 244l.1 .1"/>
</g>
<!-- layer: Border (ANSI) -->
<g fill="none" stroke="#000" stroke-width=".3">
<path d="M10 10h400v277.1h-400zM70 6.6v3.4M140 6.6v3.4M210 0v10l-2.9-4.9h5.8l-2.9 4.9M280 6.6v3.4M350 6.6v3.4M6.5 74.3h3.5M410 74.3h3.4M0 148.5h10l-5-2.8v5.7l5-2.9M410 148.5l5 2.9v-5.7l-5 2.8h10M6.5 222.8h3.5M410 222.8h3.4"/>
<path d="M70 287.1v3.4M140 287.1v3.4M210 287.1l2.9 4.9h-5.8l2.9-4.9v9.9M280 287.1v3.4M350 287.1v3.4"/>
</g>
<!-- layer: Title (ANSI) -->
<g fill="none" stroke="#000" stroke-width=".3">
<path d="M213.2 215.1h196.8v72h-196.8zM321.1 215.1v8.5M213.2 233.1h69.8M213.2 223.6h196.8M257.6 223.6v28.5M283 239.3h127M283 223.6v63.5M213.2 242.6h69.8M213.2 252.1h69.8M242.2 252.1v35M283 268h127M295.7 268v12.7"/>
<path d="M321.1 268v12.7M397.3 268v12.7M283 280.7h127M311.5 280.7v6.4M359.2 280.7v6.4"/>
</g>
<!-- layer: Centerline (ANSI) -->
<g fill="none" stroke="#000" stroke-width=".3">
<path d="M89.2 137.8v6.6M46.7 155.9l4.7 4.7M73.7 140.4l1.6 6.4M104.7 140.4l-1.7 6.4M131.6 155.9l-4.7 4.7M31.3 182.9l6.4 1.7M143.2 198.5h6.6M147.2 182.8l-6.4 1.7M37.7 212.1l-6.4 1.8M140.5 212.1l6.4 1.7M51.5 236l-4.7 4.7M126.8 236l4.6 4.7"/>
<path d="M75.4 249.8l-1.7 6.3M89.2 252.1v6.6M102.9 249.8l1.7 6.3"/>
</g>
<!-- layer: Center Mark (ANSI) -->
<g fill="none" stroke="#000" stroke-width=".3">
<path d="M213 29.6h6.3M216.2 26.5v6.3M219.1 29.6h6.4M222.3 26.5v6.3M225.2 29.6h6.4M228.4 26.5v6.3M231.3 29.6h6.4M234.5 26.5v6.3M237.5 29.6h6.3M240.7 26.5v6.3M86 43.5h6.3M89.2 40.4v6.3"/>
<path d="M214.2 79.7h6.4M217.4 72.8v.8M217.4 76.6v6.3M237.5 72.6h6.3M240.7 69.5v6.3M228 108.5h6.3M231.1 105.3v6.4M237.5 158.8h6.3M240.7 155.6v6.4M240.7 198.9v6.4M237.5 202.1h6.3"/>
</g>
<!-- layer: Dimension (ANSI) -->
<g fill="none" stroke="#000" stroke-width=".3">
<path d="M213.2 17.9v8.4M216.2 17.9v7M216.9 13.6h5.4M219.8 13.1l2.5 .5-2.5 .5zM222.3 10.5v14.4M228.4 13.6l2.5-.5v1zM228.4 13.6h5M228.4 10.5v14.4M235.6 18h5.1M238.1 17.4l2.6 .6-2.6 .5zM240.7 14.8v9.8M243.6 18l2.5-.6v1.1z"/>
<path d="M243.6 18h2.8M243.6 14.8v11.5M182 27.9h29.6M185.2 27.9l.5 2.6h-1zM185.2 27.9v80.9M206.9 21.1h6.3M210.6 20.6l2.6 .5-2.6 .5zM216.2 21.1l2.4-.5v1zM216.2 21.1h5M245.2 27.9h6.2M245.7 29.6h5.7M247.7 25.4h1l-.5 2.5z"/>
<path d="M248.2 29.6l.5 2.6h-1zM248.2 22.9v5M248.2 29.6v3.6M204.1 73.3h9.1M210.6 72.8l2.6 .5-2.6 .5zM213.2 70.1v74.6M217.4 73.3l2.5-.5v1zM217.4 73.3h5M235.6 64.3h5.1M238.1 63.8l2.6 .5-2.6 .5zM240.7 61.1v6M243.6 64.3l2.5-.5v1z"/>
<path d="M243.6 61.1v4.7M243.6 64.3h6.1M231.1 98.2v5.5M203.3 101.3h27.8M213.2 101.3l2.4-.5v1zM228.6 100.8l2.5 .5-2.5 .5zM70.2 127.7l3 11.2-1.4-5.4M71.1 130.7l2.2-1 .3 .9zM72.6 136.5l2.3-1.1 .2 1zM72.6 136.5l-2 .6M73.5 130.2l-2.4 .5M83.3 128.6l-4.9 .6-4.9 .9"/>
<path d="M86.6 133.9l2.6 .5-2.5 .5zM86.7 134.4l-7.5 .7-6.6 1.4M89.2 134.4h-2.5M89.2 131.2v5.1M95 128.6l5 .6 4.9 .9M104.8 130.2l4.9 1.2M105 129.7l2.3 1-2.6-.1zM107.3 130.7l2.5 .2-.3 1zM108.1 127.7l-3 11.2M109.7 131.4l5.1 1.8 4.9 2.1M185.2 122.7v80.8M128 140.1l4.2 3 4.7 4"/>
<path d="M136.8 147.1l1.9 1.7M137.2 146.7l1.5 2.1-2.2-1.3zM140.9 146.6l-8.2 8.2M89.1 198.4l-22 15.5M60.3 218.7l-18 12.6M182 203.5h29.6M184.7 201h1l-.5 2.5zM213.2 209.6l2.4-.5v1zM213.2 205.1v7.7M213.2 209.6h9.2M234.4 209.6h9.2M241.1 209.1l2.5 .5-2.5 .5z"/>
<path d="M243.6 205.1v7.7M44.1 229.5l.5 .8-2.3 1z"/>
</g>
<g fill="#000" stroke="#000" stroke-width=".3">
<path d="M219.8 14.1l2.5-.5zM219.8 13.1l2.5 .5-2.5 .5zM228.4 13.6l2.5-.5zM228.4 13.6l2.5-.5v1zM238.1 18.5l2.6-.5zM238.1 17.4l2.6 .6-2.6 .5zM243.6 18l2.5-.6zM243.6 18l2.5-.6v1.1zM185.2 27.9l.5 2.6zM185.2 27.9l.5 2.6h-1zM210.6 21.6l2.6-.5zM210.6 20.6l2.6 .5-2.6 .5z"/>
<path d="M216.2 21.1l2.4-.5zM216.2 21.1l2.4-.5v1zM247.7 25.4l.5 2.5zM247.7 25.4h1l-.5 2.5zM248.2 29.6l.5 2.6zM248.2 29.6l.5 2.6h-1zM210.6 73.8l2.6-.5zM210.6 72.8l2.6 .5-2.6 .5zM217.4 73.3l2.5-.5zM217.4 73.3l2.5-.5v1zM238.1 64.8l2.6-.5zM238.1 63.8l2.6 .5-2.6 .5z"/>
<path d="M243.6 64.3l2.5-.5zM243.6 64.3l2.5-.5v1zM213.2 101.3l2.4-.5zM213.2 101.3l2.4-.5v1zM228.6 101.8l2.5-.5zM228.6 100.8l2.5 .5-2.5 .5zM71.1 130.7l2.2-1zM71.1 130.7l2.2-1 .3 .9zM72.6 136.5l2.3-1.1zM72.6 136.5l2.3-1.1 .2 1zM86.7 134.9l2.5-.5zM86.6 133.9l2.6 .5-2.5 .5z"/>
<path d="M104.7 130.6l2.6 .1zM105 129.7l2.3 1-2.6-.1zM107.3 130.7l2.5 .2zM107.3 130.7l2.5 .2-.3 1zM136.5 147.5l2.2 1.3zM137.2 146.7l1.5 2.1-2.2-1.3zM184.7 201l.5 2.5zM184.7 201h1l-.5 2.5zM213.2 209.6l2.4-.5zM213.2 209.6l2.4-.5v1zM241.1 210.1l2.5-.5zM241.1 209.1l2.5 .5-2.5 .5z"/>
<path d="M44.1 229.5l-1.8 1.8zM44.1 229.5l.5 .8-2.3 1z"/>
</g>
<!-- layer: Symbol (ANSI) -->
<path d="M68.4 23.4h-4.4l-13.7 28.8M50.9 49.7l.9 .5-1.5 2zM46.5 99.4l-.6 2.4-.9-.4zM46.5 99.4l-4.3 8.8h4M243 156.6l.6 .8-2.3 1.1zM249.2 154.4h-2.5l-5.4 4.1M242.3 199.8l.7 .7-2.1 1.4zM247.5 198h-2.5l-4.1 3.9" fill="none" stroke="#000" stroke-width=".3"/>
<path d="M50.9 49.7l-.6 2.5zM50.9 49.7l.9 .5-1.5 2zM46.5 99.4l-.6 2.4zM46.5 99.4l-.6 2.4-.9-.4zM243 156.6l-1.7 1.9zM243 156.6l.6 .8-2.3 1.1zM242.3 199.8l-1.4 2.1zM242.3 199.8l.7 .7-2.1 1.4z" fill="#000" stroke="#000" stroke-width=".3"/>
<!-- layer: Sketch Geometry (ANSI) -->
<g fill="none" stroke="#000" stroke-width=".3">
<path d="M297.5 273.6h2.8M301.3 273.6h2.2M302.4 268.7v2.7M302.4 272.5v2.1M302.4 275.7v2.8M304.5 273.6h2.8M308.9 273.6h4M309.7 271.7l8.8-2.2v8.1l-8.8-2.1zM313.8 273.6h1.2M315.8 273.6h3.4"/>
<circle cx="302.4" cy="273.6" r="4"/>
<circle cx="302.4" cy="273.6" r="1.94"/>
</g>
<text font-size="8.4" x="300.3" y="234.5">SKA SA - HERA PROJECT</text>
<g font-size="6.3">
<text x="283.8" y="256.1">HUB INNER RIM RING</text>
<text x="285.8" y="278.6">A3</text>
<text x="321.9" y="280">H1HI</text>
</g>
<g font-size="4.4">
<text x="213.9" y="232.2">KA ROSIE</text>
<text x="258.4" y="231.6">2015/06/04</text>
<text x="402.3" y="277.9">C</text>
</g>
<g font-size="4.2">
<text x="33.8" y="9.6">6</text>
<text x="103.9" y="9.6">5</text>
<text x="173.9" y="9.6">4</text>
<text x="243.8" y="9.6">3</text>
<text x="313.9" y="9.6">2</text>
<text x="383.9" y="9.6">1</text>
<text x="208" y="15.2">51.0</text>
<text x="197.9" y="22.6">25.0</text>
<text x="247.3" y="19.5">25.0</text>
<text x="69.2" y="24.9">DIA. 91mm THRU</text>
<text x="69.2" y="30">TANGENT TO FACE</text>
<text x="69.2" y="35">12 HOLES, 30 DEGREE PITCH</text>
<text x="6.7" y="38.7">D</text>
<text x="410.5" y="38.7">D</text>
<text x="249.7" y="42.1" transform="rotate(-90 249.7 42.1)">14.3</text>
<text x="250.6" y="65.8">25.0</text>
<text x="195.2" y="74.8">35.5</text>
<text x="192.2" y="102.9">150.0</text>
<text x="6.8" y="113">C</text>
<text x="47" y="109.7">DIA. 64mm THRU</text>
<text x="410.7" y="113">C</text>
<text x="47" y="114.7">TANGENT TO FACE</text>
<text x="47" y="119.7">12 HOLES, 30 DEGREE PITCH</text>
<text x="186.3" y="121.9" transform="rotate(-90 186.3 121.9)">(1463)</text>
<text x="84.1" y="129.9">30.0°</text>
<text x="59.6" y="140.8">15.0°</text>
<text x="119.1" y="139.2">30.0°</text>
<text x="250" y="155.9">DIA 12mm THRU</text>
<text x="250" y="161">TO MATCH OPPOSITE</text>
<text x="6.9" y="187.2">B</text>
<text x="410.7" y="187.2">B</text>
<text x="248.3" y="199.4">DIA. 5mm THRU</text>
<text x="248.3" y="204.5">TO MATCH OPPOSITE</text>
<text x="223.2" y="211.1">254.0</text>
<text x="360.2" y="212.6">MATL: MILD STEEL, 1mm</text>
<text x="58.9" y="217.8">R229</text>
<text x="6.8" y="261.4">A</text>
<text x="410.7" y="261.4">A</text>
<text x="85.6" y="269.7">NOTES:</text>
<text x="85.6" y="274.7">1) All machining tolerances +/- 0.1mm unless otherwise specified</text>
<text x="85.6" y="279.7">2) Laser cut and roll to specified diameter</text>
<text x="298.4" y="286.2">0.2 : 1</text>
<text x="371.5" y="286.2">1</text>
<text x="382" y="286.2">1</text>
<text x="33.8" y="290.5">6</text>
<text x="103.9" y="290.5">5</text>
<text x="173.9" y="290.5">4</text>
<text x="243.8" y="290.5">3</text>
<text x="313.9" y="290.5">2</text>
<text x="383.9" y="290.5">1</text>
</g>
<text font-size="4.1" x="321.9" y="220.5">ISSUED FOR INFORMATION ONLY</text>
<g font-size="3.5">
<text x="213.9" y="226.9">DRAWN</text>
<text x="213.9" y="236.4">CHECKED</text>
<text x="213.9" y="245.9">APPROVED</text>
<text x="283.8" y="242.6">TITLE</text>
<text x="285.8" y="271.3">SIZE</text>
<text x="321.9" y="271.3">DWG NO</text>
<text x="400.6" y="271.3">REV</text>
<text x="283.8" y="284">SCALE</text>
<text x="360" y="286.2">SHEET</text>
<text x="376.4" y="286.2">OF</text>
</g>
<g font-size="3.3">
<text x="220.9" y="218.4">This document is the property of SKA SA and shall not be used,</text>
<text x="216.3" y="222.4">reproduced, transmitted or disclosed without prior written permission.</text>
</g>
<text font-size="1.7" x="299.1" y="280">3rd ANGLE PROJECTION</text>
</svg>
